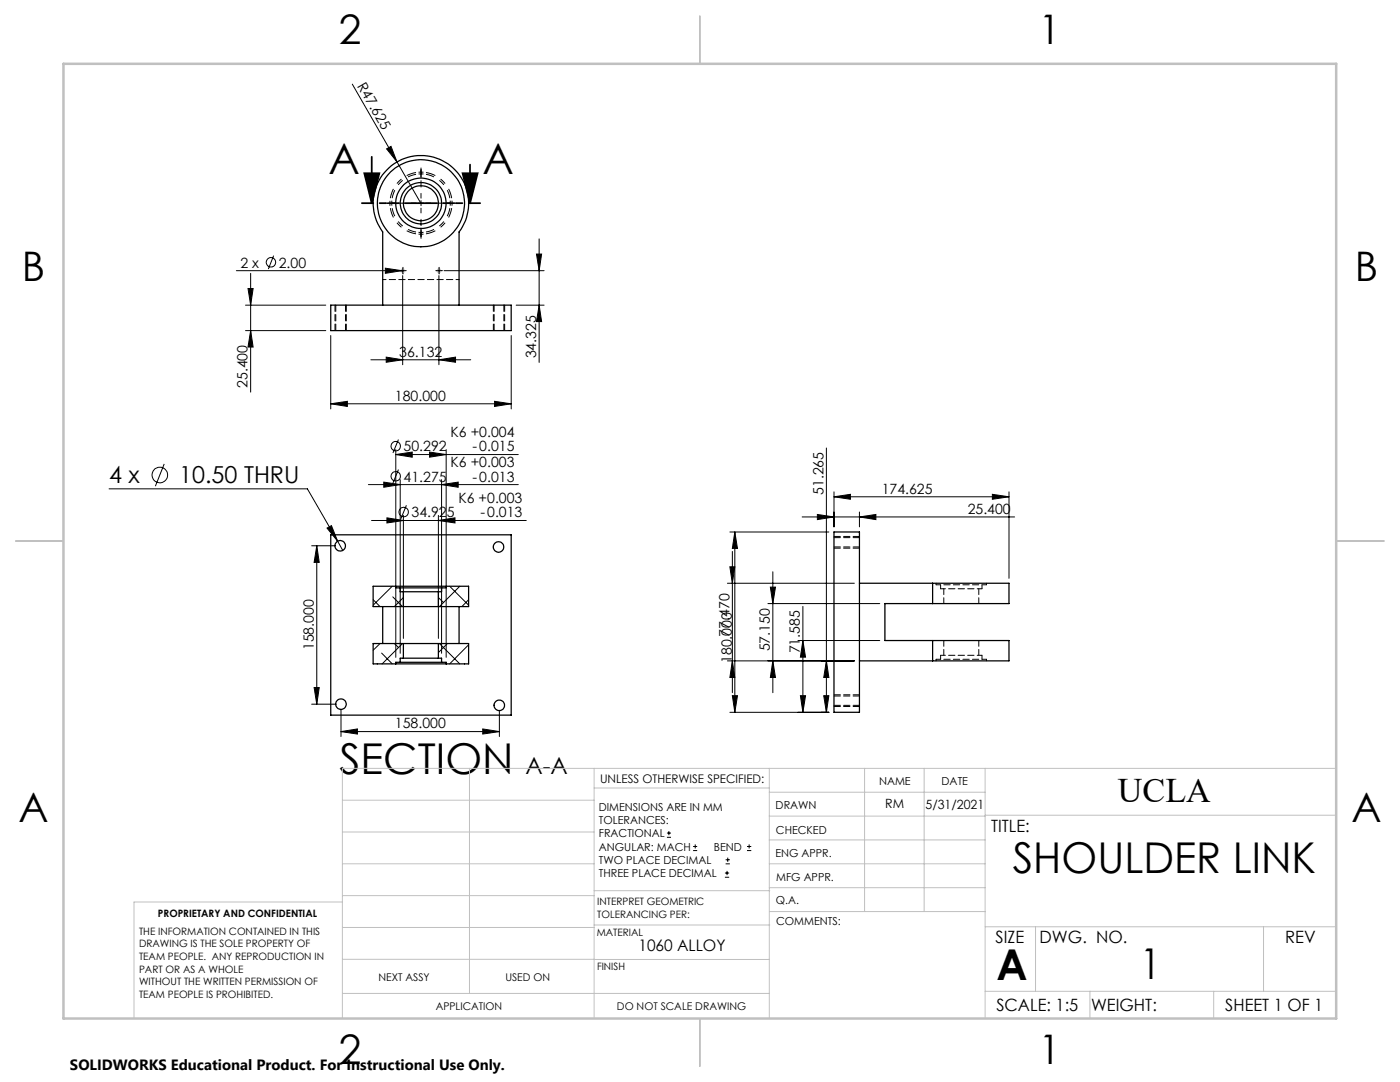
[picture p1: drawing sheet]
<svg xmlns="http://www.w3.org/2000/svg" width="279mm" height="216mm" viewBox="0 0 279 216" stroke-linecap="round" stroke-linejoin="round" font-family="sans-serif">
<g fill="none" stroke="#000" stroke-width=".2">
<path d="M70.3 16.8l13.7 23.8M77.2 29.7l.8-.5 1.2 3.1zM49.5 57.6h1l-.5 3.3zM50 54.5v23.7M54.6 51l-1 2.7M76.9 53.5l3.3 .5-3.3 .5zM77.3 40.6h1M77.8 40.1v1M80.4 55v17.8M80.4 53.5v1M80.9 54h-33.7M87.1 54h1"/>
<path d="M87.6 55v17.8M87.6 53.5v1M88.6 54h20M107.1 50.7h1l-.5 3.3zM107.6 47.7v24.6M49 60.9h16M49 66h16M50 66l.5 3.3h-1zM66 67v14.6M74 71.8h19.9M77.1 71.3l3.3 .5-3.3 .5zM87.6 71.8l3.3-.5v1z"/>
<path d="M102 67v14.6M103 60.9h5.6M107.6 60.9l.5 3.3h-1zM21.8 97.5h39.5l6.1 10.5M32.8 92.6l-1.8 4.4M66 80.6l3.3-.5v1zM66 80.6h36M73.5 96.7h29.9M76.6 96.2l3.3 .5-3.3 .5zM79 90.7l3.3-.5v1zM79 89.7v41.5M79 90.7h24.4"/>
<path d="M79.5 87.7l-1.1 2.7M79.5 93.7l-1.1 2.7M79.9 95.7v34.7M85.7 90.2l3.3 .5-3.3 .5zM88.1 96.7l3.3-.5v1zM88.1 95.7v34.7M89 89.7v41.5M98.7 80.1l3.3 .5-3.3 .5zM164.9 89.4v52.7M166.4 99.1l3.3-.5v1zM166.4 98.1v7M166.4 99.1h35"/>
<path d="M198 98.6l3.4 .5-3.4 .5zM201.4 98.1v17.3M62.2 108.9h4.7M63.2 108.9l.5 3.3h-1zM63.2 108.9v31.6M65.3 105.4l.8-.5 1.3 3.1zM67.4 108l1 1.8M74.2 103.9h30.8M74.5 119.7l1.3 1.3M77.2 103.3l3.3 .6-3.3 .5zM78.3 117l-3.8 3.8M78.4 119.1l1.9 1.9"/>
<path d="M80.5 102.8v24.6M80.5 119.2l-1.8 1.8M81.1 100.8l-1.1 2.7M87.5 103.9l3.3-.6v1.1zM87.5 102.8v24.6M87.5 119.2l1 1M89.7 117l3.8 3.8M91.8 117l-4.1 4M93.5 119.7l-1.3 1.3M145.2 116.4h25.3M145.7 106.2h19.7M145.7 113.1h.9l-.4 3.3z"/>
<path d="M146.2 110v28.2M146.6 106.2v35.9M146.6 106.2l.6 3.2h-1zM153.7 117.2h1.1l-.6 3.2zM154.2 114.1v24.1M160.1 103.2h42.4M163.1 102.7l3.3 .5-3.3 .5zM171.5 103.2l3.3-.5v1zM171.5 102.2v2.9M62.7 137.2h1l-.5 3.3zM75.8 128.4l-1.3 1.4M76.2 130.3l2.1 2.2"/>
<path d="M78.7 128.4l.8 .8M80.3 128.4l-4 4.1M87.7 128.4l4.1 4.1M89.3 128.4l-1.8 1.8M93.5 128.7l-3.8 3.8M145.2 131.9h25.3M146.2 138.8h1l-.6 3.3zM146.2 131.9l.4 3.3h-.9zM153.2 120.4h22.4M154.2 131.9l.6 3.3h-1.1zM159.2 127.8h16.4M159.7 138.8h1.1l-.6 3.3z"/>
<path d="M160.2 121v21.1M160.2 127.8l.6 3.3h-1.1zM164.4 138.8h1l-.5 3.3zM164.9 131.9l.5 3.3h-1zM62.2 140.5h4.9M68.1 146l3.2-.5v1zM68.1 141.5v5.5M68.1 146h31.6M96.3 145.5l3.4 .5-3.4 .5zM99.7 141.7v5.3M145.7 142.1h19.7M133.1 167.1h.8"/>
<path d="M133.1 166.2h.8M133.5 165.8v.9M138.3 169.7h.8M138.3 168.9h.8M138.7 168.5v.8M144.7 175h.8M144.7 174.2h.8M144.8 172.4h.9M144.8 171.6h.9M145.1 173.8v.8M145.2 171.1v.9M149.1 169.7h.8"/>
<path d="M149.1 168.9h.8M149.5 168.5v.8"/>
<circle cx="54.1" cy="52.3" r=".94"/>
<circle cx="31.9" cy="94.8" r="1.55"/>
<circle cx="79" cy="95" r=".95"/>
<circle cx="79" cy="89" r=".94"/>
<circle cx="80.5" cy="102.2" r=".95"/>
</g>
<g fill="none" stroke="#000" stroke-width=".2" stroke-dasharray="15.2 1.3 1.3 1.3" stroke-linecap="butt">
<path d="M84 34.3l-.5 .1M84 34.3l.5 .1M84 34.7h-.5M84 34.7h.5M78.2 40.5v.5M78.2 40.5v-.5M84 46.7h.5M84 46.7h-.5M84 46.4h.5M84 46.4h-.5M89.9 40.5l-.1-.5M89.9 40.5l-.1 .5"/>
<path d="M90.2 40.5v-.5M90.2 40.5v.5"/>
</g>
<path d="M83 34.4a6.2 6.2 0 0 0-5.1 5.1M90.1 39.5a6.2 6.2 0 0 0-5.1-5.1M77.9 41.5a6.2 6.2 0 0 0 5.1 5.2M85 46.7a6.2 6.2 0 0 0 5.1-5.2" fill="none" stroke="#000" stroke-width=".2" stroke-dasharray="15.2 1.3 1.3 1.3" stroke-dashoffset="13.3" stroke-linecap="butt"/>
<path d="M83 34.8a5.8 5.8 0 0 0-4.7 4.7M89.8 39.5a5.8 5.8 0 0 0-4.8-4.7M78.3 41.5a5.8 5.8 0 0 0 4.7 4.8M85 46.3a5.8 5.8 0 0 0 4.8-4.8" fill="none" stroke="#000" stroke-width=".2" stroke-dasharray="15.2 1.3 1.3 1.3" stroke-dashoffset="13.6" stroke-linecap="butt"/>
<path d="M72.7 34.6h3l-1.5 6zM74.2 31.3v9.3M92.3 34.6h3l-1.5 6zM93.8 32.8v7.8" fill="none" stroke="#000" stroke-width=".35"/>
<g fill="none" stroke="#c0c0c0" stroke-width=".2">
<path d="M79.9 54h1M80 53.7l.7 .7M80.4 53.5v1M80.7 53.7l-.7 .7M87.1 54h1M87.2 53.7l.7 .7M87.6 53.5v1M87.9 53.7l-.7 .7M68.3 159.7h50.3M93.7 153.3v44.9M118.6 153.3v49.9M118.6 157.2h34.9"/>
<path d="M153.5 153.3v49.9M153.5 158.1h43.1M172.5 153.3v28.6M184.4 153.3v28.6M196.6 153.3v49.9M266.7 153.3h-198.4v49.9M68.3 178.7h50.3M68.3 172.4h50.3M68.3 166h50.3M68.3 180h-41.6v23.2M118.6 177.7h35M153.5 167.6h43.1"/>
<path d="M153.5 162.8h43.1M153.5 172.4h43.1M153.5 177.1h43.1M196.6 162.7h70.1M68.3 198.2h85.2M68.3 191.4l85.2 .1M68.3 185.1h50.3M118.6 184.6h35M153.6 181.9h43M196.6 197.8h70.1M196.6 184.9h70.1M206.7 184.9v12.9"/>
<path d="M217.5 197.8v5.4M242.2 197.8v5.4M252.2 184.9v12.9"/>
</g>
<g fill="none" stroke="#000" stroke-width=".2" stroke-dasharray="15.2 1.3 1.3 1.3">
<path d="M84 34.3v-.5M84 34.3v.5M84 33.8v-.3M84 34.8v.4M84 34.7v-.5M84 34.7v.5M84 34.2v-.3M84 35.2v.2M77.3 40.5h-.3M77.7 40.5h-.3M78.2 40.5h-.5M78.2 40.5h.5"/>
<path d="M78.3 40.5h.4M78.7 40.5h.2M79.9 54h-.1M80.4 53.5v-.2M80.4 54.5v.2M80.9 54h.2M84 40.5v-.5M84 40.5h-.5M84 40.5v.5M84 40.5h.5M84 46.7v.5M84 46.7v-.5"/>
<path d="M84 47.2v.4M84 46.2v-.3M84 46.4v.5M84 46.4v-.5M84 46.9v.2M84 45.9v-.3M87.1 54h-.1M87.6 53.5v-.2M87.6 54.5v.2M88.1 54h.2M89.4 40.5h-.3M89.7 40.5h-.3"/>
<path d="M89.9 40.5h.5M89.9 40.5h-.5M90.2 40.5h.5M90.2 40.5h-.5M90.4 40.5h.2M90.7 40.5h.4"/>
</g>
<path d="M84 39.5v-5.7M83 40.5h-5.7M84 41.5v5.7M85 40.5h5.7" fill="none" stroke="#000" stroke-width=".2" stroke-dasharray="15.2 1.3 1.3 1.3" stroke-dashoffset="14.3"/>
<path d="M95.8 40.5h-23.6" fill="none" stroke="#000" stroke-width=".35" stroke-dasharray="6.3 1.3 1.3 1.3 1.3 1.3" stroke-dashoffset="4.1"/>
<path d="M139.7 3.2v9.5M3.1 107.9h9.6M266.7 107.9h9.5M139.7 203.2v9.6" fill="none" stroke="#c0c0c0" stroke-width=".25"/>
<path d="M12.7 12.7h254v190.5h-254z" fill="none" stroke="#c0c0c0" stroke-width=".5"/>
<g fill="#000">
<path d="M77.2 29.7l.8-.5 1.2 3.1zM76.9 53.5l3.3 .5-3.3 .5zM65.3 105.4l.8-.5 1.3 3.1z"/>
<path d="M92.3 34.6h3l-1.5 6zM72.7 34.6h3l-1.5 6z"/>
<path d="M107.1 50.7h1l-.5 3.3zM107.6 60.9l.5 3.3h-1z"/>
<path d="M49.5 57.6h1l-.5 3.3zM50 66l.5 3.3h-1z"/>
<path d="M87.6 71.8l3.3-.5v1zM77.1 71.3l3.3 .5-3.3 .5z"/>
<path d="M79 90.7l3.3-.5v1zM85.7 90.2l3.3 .5-3.3 .5zM77.2 103.3l3.3 .6-3.3 .5zM87.5 103.9l3.3-.6v1.1zM68.1 146l3.2-.5v1zM96.3 145.5l3.4 .5-3.4 .5z"/>
<path d="M88.1 96.7l3.3-.5v1zM76.6 96.2l3.3 .5-3.3 .5z"/>
<path d="M98.7 80.1l3.3 .5-3.3 .5zM66 80.6l3.3-.5v1z"/>
<path d="M63.2 108.9l.5 3.3h-1zM62.7 137.2h1l-.5 3.3z"/>
<path d="M163.1 102.7l3.3 .5-3.3 .5zM171.5 103.2l3.3-.5v1zM166.4 99.1l3.3-.5v1zM198 98.6l3.4 .5-3.4 .5z"/>
<path d="M146.2 138.8h1l-.6 3.3zM146.6 106.2l.6 3.2h-1zM164.4 138.8h1l-.5 3.3zM164.9 131.9l.5 3.3h-1zM159.7 138.8h1.1l-.6 3.3zM160.2 127.8l.6 3.3h-1.1zM154.2 131.9l.6 3.3h-1.1zM153.7 117.2h1.1l-.6 3.2zM146.2 131.9l.4 3.3h-.9zM145.7 113.1h.9l-.4 3.3z"/>
</g>
<g fill="none" stroke="#000" stroke-width=".25">
<path d="M66 60.9h36v5.1h-36zM76.4 60.9v-14.6a9.5 9.5 0 0 1 1.2-12.8 9.5 9.5 0 0 1 12.8 0 9.5 9.5 0 0 1 1.2 12.8v14.6M66 106.7h36v36h-36zM79 117h10M79 117h-4.5v4h6M79 117v.3h.9M79.9 117.3h8.2M79.9 117.3v.8h.6M80.5 118.1h7M80.5 118.1v2.9M87.5 118.1v2.9M88.1 117.3v.8h-.6"/>
<path d="M89 117h4.5v4h-6M89 117v.3h-.9M166.4 106.2h5.1v35.9h-5.1zM171.5 116.4h14.6M186.1 116.4h15.3v4h-15.3M186.1 116.4v4M76.4 121v7.4M79 132.5h10M79.9 132.2h8.2M79.9 132.2h-.9v.3M80.5 121h7M80.5 131.3h7"/>
<path d="M80.5 128.4h7M80.5 128.4h-6v4.1h4.5M80.5 128.4v2.9M80.5 131.3h-.6v.9M87.5 128.4h6v4.1h-4.5M87.5 128.4v2.9M87.5 131.3h.6v.9M88.1 132.2h.9v.3M91.6 121v7.4M171.5 131.9h14.6M186.1 127.8h15.3v4.1h-15.3M186.1 127.8v4.1"/>
<path d="M186.1 120.4h-9.5v7.4h9.5"/>
<circle cx="84" cy="40.6" r="4.1"/>
<circle cx="84" cy="40.6" r="5"/>
<circle cx="84" cy="40.5" r="8.7"/>
<circle cx="84" cy="40.6" r="3.5"/>
<circle cx="67.9" cy="108.9" r="1.06"/>
<circle cx="99.5" cy="109.1" r="1.04"/>
<circle cx="68" cy="140.5" r="1.04"/>
<circle cx="99.6" cy="140.7" r="1.04"/>
</g>
<path d="M91.6 55.8h-15.2" fill="none" stroke="#000" stroke-width=".2" stroke-dasharray="1.3 .6" stroke-dashoffset=".6"/>
<g fill="none" stroke="#000" stroke-width=".2" stroke-dasharray="1.3 .6">
<path d="M66.9 60.9v5M67 60.9v5M69 65.9v-5M69.1 65.9v-5M98.5 60.9v5M98.6 60.9v5M100.6 65.9v-5M100.7 65.9v-5M166.4 109.1h5.1M166.4 109.4h5.1M171.5 107h-5.1M171.5 107.3h-5.1"/>
<path d="M186.8 116.4v.3M196.9 116.7v-.3M171.5 138.6h-5.1M171.5 138.9h-5.1M186.8 131.6v.3M196.9 131.9v-.3M166.4 140.7h5.1M166.4 141h5.1"/>
</g>
<path d="M186.8 116.7h10.1M187.7 116.7v.8M196 117.5v-.8M186.8 131.6h10.1M187.7 130.8v.8M196 131.6v-.8" fill="none" stroke="#000" stroke-width=".2" stroke-dasharray="1.3 .6" stroke-dashoffset=".4"/>
<path d="M187.7 117.5h8.3M187.7 130.8h8.3" fill="none" stroke="#000" stroke-width=".2" stroke-dasharray="1.3 .6" stroke-dashoffset=".3"/>
<path d="M188.4 117.5v2.9M188.4 127.8v3M195.3 120.4v-2.9M195.3 130.8v-3" fill="none" stroke="#000" stroke-width=".2" stroke-dasharray="1.3 .6" stroke-dashoffset=".1"/>
<g font-size="8.5">
<text x="65.5" y="34.8">A</text>
<text x="96.3" y="34.8">A</text>
<text x="67.7" y="154.4">SECTION</text>
<text x="202.1" y="174.2">SHOULDER LINK</text>
<text x="198.9" y="195.5">A</text>
<text x="227.5" y="195.4">1</text>
</g>
<g font-size="8.1">
<text x="67.6" y="8.9">2</text>
<text x="207.3" y="8.9">1</text>
<text x="4.4" y="56.2">B</text>
<text x="270.4" y="56.2">B</text>
<text x="3.7" y="164.1">A</text>
<text x="269.7" y="164.1">A</text>
<text x="67.6" y="212.4">2</text>
<text x="207.3" y="212.4">1</text>
</g>
<text font-size="6.9" x="223.1" y="160.1">UCLA</text>
<g font-size="4.7">
<text x="21.8" y="96.5">4 x</text>
<text x="35.8" y="96.5">10.50 THRU</text>
<text x="104.9" y="154.4">A-A</text>
</g>
<g font-size="3.4">
<text x="197.8" y="166">TITLE:</text>
<text x="198.7" y="188.1">SIZE</text>
<text x="207.5" y="188.1">DWG. NO.</text>
<text x="256.5" y="188.2">REV</text>
<text x="198.8" y="201.7">SCALE: 1:5</text>
<text x="217.7" y="201.8">WEIGHT:</text>
<text x="244.5" y="201.7">SHEET 1 OF 1</text>
</g>
<text font-size="3.2" x="127.4" y="189.8">1060 ALLOY</text>
<text font-size="3" x="14" y="213.5">SOLIDWORKS Educational Product. For Instructional Use Only.</text>
<g font-size="2.8">
<text x="71.2" y="17.2" transform="rotate(60 71.2 17.2)">R47.625</text>
<text x="48" y="53.4">2 x</text>
<text x="55.6" y="53.4">2.00</text>
<text x="79.7" y="71.1">36.132</text>
<text x="107" y="71.5" transform="rotate(-90 107 71.5)">34.325</text>
<text x="49.4" y="77.4" transform="rotate(-90 49.4 77.4)">25.400</text>
<text x="78.8" y="80">180.000</text>
<text x="89.9" y="87.3">K6 +0.004</text>
<text x="80.5" y="90.1">50.292</text>
<text x="89.9" y="93.3">K6 +0.003</text>
<text x="94.3" y="90.1">-0.015</text>
<text x="80.5" y="96.1">41.275</text>
<text x="91.5" y="100.4">K6 +0.003</text>
<text x="94.3" y="96.1">-0.013</text>
<text x="164.3" y="98.8" transform="rotate(-90 164.3 98.8)">51.265</text>
<text x="176" y="98.5">174.625</text>
<text x="82.1" y="103.2">34.925</text>
<text x="95.9" y="103.2">-0.013</text>
<text x="193.1" y="102.5">25.400</text>
<text x="62.6" y="129.7" transform="rotate(-90 62.6 129.7)">158.000</text>
<text x="145.6" y="127" transform="rotate(-90 145.6 127)">77.470</text>
<text x="153.6" y="130" transform="rotate(-90 153.6 130)">57.150</text>
<text x="159.6" y="130.4" transform="rotate(-90 159.6 130.4)">71.585</text>
<text x="146.1" y="132.3" transform="rotate(-90 146.1 132.3)">180.000</text>
<text x="78.8" y="145.3">158.000</text>
</g>
<g font-size="2.5">
<text x="176.7" y="161.3">RM</text>
<text x="184.7" y="161.4">5/31/2021</text>
</g>
<text font-size="2.4" x="119.8" y="156.2">UNLESS OTHERWISE SPECIFIED:</text>
<g font-size="2.2">
<text x="119.5" y="161.8">DIMENSIONS ARE IN MM</text>
<text x="154.8" y="161.4">DRAWN</text>
<text x="175.4" y="156.6">NAME</text>
<text x="187.9" y="156.7">DATE</text>
<text x="119.5" y="164.4">TOLERANCES:</text>
<text x="119.5" y="167.1">FRACTIONAL</text>
<text x="154.9" y="166.3">CHECKED</text>
<text x="119.5" y="169.7">ANGULAR: MACH</text>
<text x="119.5" y="172.4">TWO PLACE DECIMAL</text>
<text x="142.5" y="169.7">BEND</text>
<text x="154.8" y="171">ENG APPR.</text>
<text x="119.5" y="175">THREE PLACE DECIMAL</text>
<text x="154.9" y="175.7">MFG APPR.</text>
<text x="154.9" y="180.4">Q.A.</text>
<text x="154.9" y="184.6">COMMENTS:</text>
</g>
<g font-size="2.1">
<text x="75.5" y="195.7">NEXT ASSY</text>
<text x="100.9" y="195.7">USED ON</text>
<text x="86.9" y="201.5">APPLICATION</text>
<text x="123.1" y="201.6">DO NOT SCALE DRAWING</text>
</g>
<g font-size="2">
<text x="31.5" y="182.9">PROPRIETARY AND CONFIDENTIAL</text>
<text x="119.2" y="180.6">INTERPRET GEOMETRIC</text>
<text x="119.2" y="183.1">TOLERANCING PER:</text>
<text x="27.8" y="186.5">THE INFORMATION CONTAINED IN THIS</text>
<text x="27.8" y="189">DRAWING IS THE SOLE PROPERTY OF</text>
<text x="27.8" y="191.6">TEAM PEOPLE. ANY REPRODUCTION IN</text>
<text x="119.1" y="186.7">MATERIAL</text>
<text x="27.8" y="194.1">PART OR AS A WHOLE</text>
<text x="27.8" y="196.6">WITHOUT THE WRITTEN PERMISSION OF</text>
<text x="119.1" y="193.5">FINISH</text>
<text x="27.8" y="199.1">TEAM PEOPLE IS PROHIBITED.</text>
</g>
</svg>
